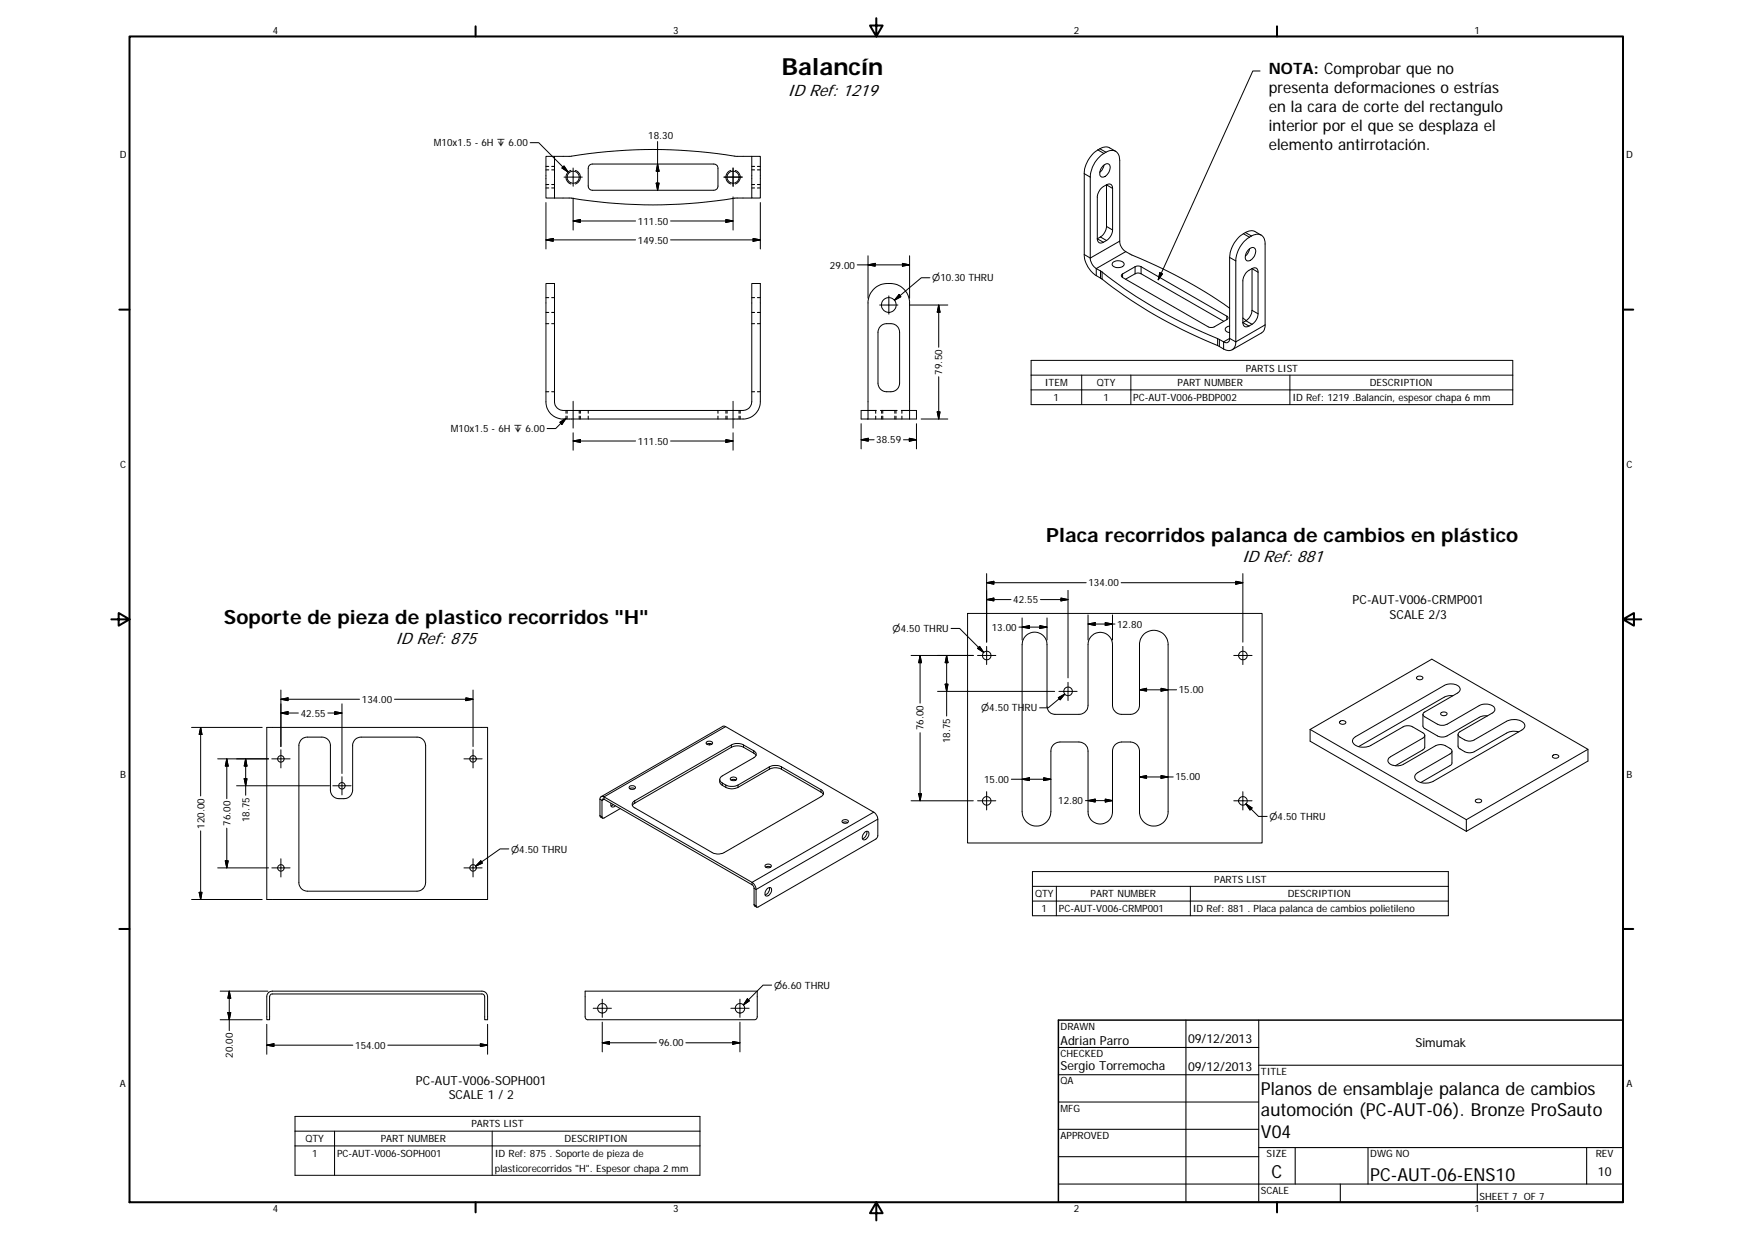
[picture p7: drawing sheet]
<svg xmlns="http://www.w3.org/2000/svg" width="420mm" height="297mm" viewBox="0 0 420 297" stroke-linecap="round" stroke-linejoin="round" font-family="sans-serif">
<g fill="none" stroke="#000" stroke-width=".24">
<path d="M302.2 17h-1.8l-22.6 50.1M127.1 34.2h2.1l7 7.1M130.9 37.5h2.1v10h-2.1zM133 37.5h1.2a25.9 25.9 0 0 0 7.2-.7 123.2 123.2 0 0 1 35.4 .7h3.5M135.3 39.8l.9 1.5-1.4-1zM141.4 39.6l.7-.3h29.1a.98 .98 0 0 1 1 1.1v4.2a.98 .98 0 0 1-1 1h-29.1a1.01 1.01 0 0 1-1-1v-4.2zM157.7 33.9v11.7M157.7 39.3l.4 1.7h-.7zM180.3 37.5h2v10h-2zM263.3 35.9a7.2 7.2 0 0 0-3.3 5.7M263.3 35.9l1.4 .9M263.8 35.7l-.5 .2"/>
<path d="M263.8 35.7l1.4 .8M263.8 35.7a2.48 2.48 0 0 1 2.3-.3l1.5 .9M264.5 39.8a.92 .92 0 0 1 .8-.6 .92 .92 0 0 1 .9 .6 2.32 2.32 0 0 1-1.9 2.7 1.57 1.57 0 0 1 .1-2.5zM264.7 36.8a7.1 7.1 0 0 0-3.2 5.7M264.8 39.6l-.5 1.2-.6 .5M265.2 36.5l-.5 .3M265.2 36.5a2.02 2.02 0 0 1 2.4-.2 2.02 2.02 0 0 1 .9 2.1v19.4M130.9 57.5l1.8-.3v.6zM130.9 48.6v11.1M133 47.5h3.5a123.7 123.7 0 0 0 40.3 0h3.5M135.3 42.5h4.3M136.9 40.9a1.72 1.72 0 0 0-1.2 1.6 1.72 1.72 0 0 0 1.2 1.6"/>
<path d="M137.4 40.3v4.4M137.4 47.5v7.7M137.4 53l1.8-.4v.7zM137.4 53h15M138 40.9a1.71 1.71 0 0 1 1.2 1.6 1.71 1.71 0 0 1-1.2 1.6M152.4 57.5h-21.5M157.4 43.9h.7l-.4 1.7zM160.8 53h15M160.8 57.5h21.5M173.6 42.5h4.4M174.1 52.6l1.7 .4-1.7 .3zM175.3 40.9a1.71 1.71 0 0 0-1.2 1.6 1.71 1.71 0 0 0 1.2 1.6"/>
<path d="M175.8 40.3v4.4M175.8 47.2v8M176.3 40.9a1.72 1.72 0 0 1 1.2 1.6 1.72 1.72 0 0 1-1.2 1.6M180.6 57.2l1.7 .3-1.7 .3zM182.3 48.6v11.1M260 41.6l1.5 .9M260 41.6v19.4M261.5 42.5v19.4M263.9 56.8l1.5 .9M263.9 56.8l-.7 .5 1.4 .8M265.4 54.3l-.5 1.4-1 1.1M265.4 44.3l1.4 .9"/>
<path d="M265.4 44.3v10M265.4 57.7l-.8 .4M265.4 54.3l1.4 .8M265.4 44.3l-1.5 1.1-.7 1.6v10.2a.9 .9 0 0 0 .4 1 .9 .9 0 0 0 1-.1M265.4 44.3a.89 .89 0 0 1 1-.1 .89 .89 0 0 1 .4 1M266.8 55.1l-.4 1.5-1 1.1M266.8 45.2v9.9M268.5 57.8a3.1 3.1 0 0 0 1.5 2.5M268.5 57.8l-7 4.1M298.2 56a7.3 7.3 0 0 0-3.3 5.7M298.2 56l1.4 .9M298.7 55.8a2.48 2.48 0 0 1 2.3-.3l1.4 .9"/>
<path d="M298.7 55.8l-.5 .2M298.7 55.8l1.4 .8M299.4 59.9a.94 .94 0 0 1 1.3-.5 .94 .94 0 0 1 .4 1.3 1.77 1.77 0 0 1-2.2 1.7 2.05 2.05 0 0 1 .5-2.5zM299.6 56.9a7.1 7.1 0 0 0-3.2 5.6M299.7 59.7l-.4 .9-.6 .8M300.1 56.6a1.99 1.99 0 0 1 2.3-.2 1.99 1.99 0 0 1 1 2.1v19.4M300.1 56.6l-.5 .3M130.9 68h2.1v28.3a2.1 2.1 0 0 0 2 2.1h43.2a2.1 2.1 0 0 0 2.1-2.1v-28.3h2v28.3a4.2 4.2 0 0 1-4.1 4.2h-43.2a4.1 4.1 0 0 1-4.1-4.2zM205.6 63.5h12.5M208.2 63.5l1.7-.4v.7zM208.2 61.3v10.2M209.4 69.5a5 5 0 0 1 5.4-1.4 5 5 0 0 1 3.3 4.5v27.9h-9.9v-27.9a4.7 4.7 0 0 1 1.2-3.1z"/>
<path d="M211 73.1h4.3M211.2 78.2l.9-.5 1.6-.1a2.1 2.1 0 0 1 2 2.1v12.2a2.06 2.06 0 0 1-2 2h-1a2.06 2.06 0 0 1-2.1-2v-12.2l.2-1.1zM213.2 70.9v4.4M215.6 70.6l.4 .5-1.5 .9zM216.4 63.1l1.7 .4-1.7 .3zM218.1 61.3v10.2M218.2 73.1h9.1M223 66.6h-2.1l-6.4 5.4M225.1 73.1v10.1M225.1 73.1l.3 1.7h-.6zM260 61a6.3 6.3 0 0 0 2.9 5.1M260 61l1.5 .9"/>
<path d="M261.5 61.9l.1 .7 .4 .9 .9 .9M262.9 64.4l1 .6M262.9 64.4v1.7M262.9 66.1l1 .6M263.9 66.7l.4 .2M263.9 65v1.7M263.9 65l.4 .2M264.3 65.2a112.1 112.1 0 0 0 27.7 16M264.3 66.9a111.1 111.1 0 0 0 27.7 15.9M264.3 65.2v1.7M266.9 62.9a1.71 1.71 0 0 1 2.7 .5 1.8 1.8 0 0 1-2.9 .1zM269.2 66.5l20.7 11.9h1.2l3.1-1.8"/>
<path d="M269.2 65.7a.45 .45 0 0 0-.3 .4 .45 .45 0 0 0 .3 .4M269.2 65.7v.8M270 60.3l1 .6a122.6 122.6 0 0 1 23.9 13M270 60.3l-7.1 4.1M272.2 63.9l-3 1.8M272.2 65.6l-2.3 1.3M272.2 65.6a1.45 1.45 0 0 1 1.5 0M272.2 63.9v1.7M272.2 63.9l.5-.1 1 .1M273.7 65.6l19.8 11.4M273.7 63.9l20.5 11.9M273.7 63.9v1.7"/>
<path d="M278.1 65.4l.7 .3-1 1.4zM294.2 75.8a.44 .44 0 0 1 .3 .4 .44 .44 0 0 1-.3 .4M294.2 75.8v.8M294.9 78.1a.82 .82 0 0 0-.9 .4 .82 .82 0 0 0 0 .9l.9 .4M294.9 61.7v19.4M294.9 61.7l1.5 .8M296.4 62.5v19.5M298.1 77.3a.89 .89 0 0 0 .4 1 .89 .89 0 0 0 1-.1M298.1 77.3l1.4 .9M298.1 76.2l.8 .7M298.8 76.9l1.5 .8M298.8 76.9l-.7 .4"/>
<path d="M300.3 74.4l-.5 1.4-1 1.1M300.3 64.4l1.4 .9M300.3 64.4v10M300.3 77.7l-.8 .5M300.3 64.4a.88 .88 0 0 1 1-.1 .88 .88 0 0 1 .4 1M300.3 74.4l1.4 .8M300.3 64.4l-.8 .4a3.4 3.4 0 0 0-1.4 2.5v10M301.7 75.2a3.1 3.1 0 0 1-1.4 2.5M301.7 65.3v9.9M303.4 77.9a2 2 0 0 1-.8 1.9l-7.1 4M303.4 77.9l-7 4.1M135.7 98.4v.7"/>
<path d="M135.7 99.8v.7M137.4 96.2v6.4M139.2 98.4v.7M139.2 99.8v.7M174.1 98.4v.7M174.1 99.8v.7M175.8 96.2v6.4M177.5 98.4v.7M177.5 99.8v.7M208.2 98.4h-1.7v2.1h1.7M211.4 98.4v.7M211.4 99.8v.7"/>
<path d="M214.9 98.4v.7M214.9 99.8v.7M218.1 98.4h1.7v2.1h-1.7M224.8 98.7h.6l-.3 1.8zM225.1 90.3v10.2M247.3 86.4h115.5v10.6h-115.5zM247.3 89.9h115.5M247.3 93.5h115.5M259.4 89.9v7.1M271.2 89.9v7.1M292 81.2l.4 .2M292 82.8l.4 .3"/>
<path d="M292 81.2v1.6M292.4 81.4v1.7M292.4 83.1l1 .6M292.4 81.4l1 .6M293.4 82v1.7M294.9 81.1a.87 .87 0 0 1-.4 1 .87 .87 0 0 1-1.1-.1M294.9 81.1l1.5 .9M294.9 81.1l-1.5 .9M296.4 82a1.8 1.8 0 0 1-.9 1.8 1.8 1.8 0 0 1-2.1-.1M309.3 89.9v7.1M134.3 101.2l1.4-.9-.9 1.4zM135.7 100.3l-2.4 2.4h-2.1"/>
<path d="M137.4 103.8v4.1M137.4 105.7l1.8-.3v.7zM137.4 105.7h15M174.1 105.4l1.7 .3-1.7 .4zM175.8 103.8v4.1M175.8 105.7h-15M206.5 105.4l1.7-.3v.7zM206.5 105.4h3.1M206.5 101.6v6M218.1 105.1l1.7 .3-1.7 .4zM219.8 101.6v6M219.8 105.4h-3.1"/>
<path d="M220.9 100.5h6.4M236.6 139.7l1.7-.3v.7zM236.6 139.7h23.9M236.6 137.5v16.4M268.9 139.7h29.2M296.4 139.4l1.7 .3-1.7 .4zM298.1 137.5v16.4M218.5 157.1h14.9M220.7 157.1l.3 1.8h-.7zM220.7 157.1v11.5M227 157.1l.3 1.8h-.6zM227 157.1v14.6"/>
<path d="M228.1 150.7h2l5.8 5.7M232 147.1h70.7v55h-70.7zM234.4 157.1h4.4M234.9 155l1 1.4-1.5-1zM236.6 143.7l1.7-.3v.7zM236.6 143.7h5.9M236.6 155v4.3M244.4 150.3h6.7M245.1 150.3l1.8-.3v.7zM245.1 148.1v5.3M246.1 152.4a2.99 2.99 0 0 1 3.2-.6 2.99 2.99 0 0 1 1.8 2.8v14.7a1.9 1.9 0 0 0 1.9 2h5.8a2.2 2.2 0 0 0 2.1-2.2v-14.5a2.93 2.93 0 0 1 3-3 2.93 2.93 0 0 1 2.9 3v14.5a2.2 2.2 0 0 0 2.2 2.2h2.1a2.2 2.2 0 0 0 2.2-2.2v-14.5a3.4 3.4 0 0 1 3.4-3.5 3.4 3.4 0 0 1 3.4 3.5v40a3.4 3.4 0 0 1-3.4 3.4 3.4 3.4 0 0 1-3.4-3.4v-14.5a2.17 2.17 0 0 0-2.2-2.2h-2.1a2.17 2.17 0 0 0-2.2 2.2v14.5a2.93 2.93 0 0 1-2.9 3 2.93 2.93 0 0 1-3-3v-14.5a2.17 2.17 0 0 0-2.1-2.2h-4.6a2.17 2.17 0 0 0-2.2 2.2v14.5a3.5 3.5 0 0 1-3.4 3.4 3.5 3.5 0 0 1-3.5-3.4v-40l.2-1.1zM249.4 150l1.7 .3-1.7 .4z"/>
<path d="M249.5 143.7h6.6M251.1 148.1v5.3M254.4 143.4l1.7 .3-1.7 .4zM256.1 141.5v21M260.9 149.6l1.7-.3v.7zM260.9 149.6h6.5M260.9 147.4v6M265.1 149.3l1.7 .3-1.7 .4zM266.8 147.4v6M295.9 157.1h4.4M298.1 155v4.3M45.9 174.4h17"/>
<path d="M48.1 174.4l.3 1.7h-.6zM48.1 174.4v16.4M64 174.4h52.9v41.2h-52.9zM67.4 179.7v4.4M67.4 167.6l1.7-.3v.7zM67.4 170.9l1.7-.3v.7zM67.4 167.6h18.8M67.4 170.9h4.2M67.4 165.4v13.6M72.3 177.3l1.2-.6h3.7a2.02 2.02 0 0 1 2 2.1v10.6a2.06 2.06 0 0 0 2.1 2.1h1.2a2.06 2.06 0 0 0 2.1-2.1v-10.6a1.99 1.99 0 0 1 2-2.1h13.4a2.06 2.06 0 0 1 2.1 2.1v32.8a2.1 2.1 0 0 1-2.1 2.1h-26.2a2.06 2.06 0 0 1-2.1-2.1v-33.1zM78.6 170.9h3.4M80.3 170.6l1.7 .3-1.7 .4z"/>
<path d="M82 168.7v16.7M111.7 167.3l1.7 .3-1.7 .4zM113.4 179.7v4.4M113.4 167.6h-18.8M113.4 165.4v13.6M169.4 177.9a.83 .83 0 0 1 1.4 .4 .86 .86 0 0 1-1.4-.2zM169.5 178.4l.4-.2 .8 .2M170.3 178.3l-.2 .3M174 174.2l-29.1 16.9M174 174.2l-.6-.1-29.2 16.9M174 174.2l35.5 20.5M175.4 179.2l1.2-.4 1.7 .4"/>
<path d="M175.4 178.6v.6M175.4 178.6l-23.2 13.4M175.4 178.6a3.1 3.1 0 0 1 2.9 0M175.4 179.2l-23.2 13.4M178.3 178.6v.6M178.3 178.6l2.5 1.4M178.3 179.2l2.5 1.4M220.7 175.7v16.3M224.8 165.8h28.1M226.7 164h.6l-.3 1.8zM253.8 167.3l1.5-.9-1.1 1.4zM253.9 165.8h4.4"/>
<path d="M255.3 166.4l-3.9 3.3h-2.1M256.1 163.6v4.3M273.3 165.4l1.7-.4v.7zM273.3 165.4h8.9M278.4 165l1.7 .4-1.7 .3zM314.2 174.9l29.2-16.9 37.4 21.6-29.1 16.9M314.2 174.9v2.8l37.5 21.6M314.2 174.9l37.5 21.6M321.3 173a.91 .91 0 0 1 1.5 .3 .91 .91 0 0 1-1.6-.2zM324.7 176.9l21.7-12.6a2.85 2.85 0 0 1 3.7 .7v.5l-.4 .5-8 4.7a.6 .6 0 0 0-.5 .6 .6 .6 0 0 0 .5 .6l3 1.7a2.75 2.75 0 0 0 2.3 0l7.7-4.4a2.85 2.85 0 0 1 3.8 .6l-.1 .6-.3 .4-8 4.6a.71 .71 0 0 0-.4 .7 .71 .71 0 0 0 .4 .6l1.1 .7a2.39 2.39 0 0 0 2.4 0l7.7-4.5a3.4 3.4 0 0 1 4.3 .8 1.14 1.14 0 0 1-.7 1.3l-21.2 12.3a3.5 3.5 0 0 1-4.4-.7 1.14 1.14 0 0 1 .7-1.4l7.7-4.4a.71 .71 0 0 0 .5-.7 .71 .71 0 0 0-.5-.7l-1.3-.7a2.59 2.59 0 0 0-2.1 .1l-7.7 4.4a2.89 2.89 0 0 1-3.7-.7l.1-.6 .5-.5 7.7-4.4a.69 .69 0 0 0 .5-.7 .69 .69 0 0 0-.5-.6l-2.4-1.4a2.56 2.56 0 0 0-2.3 0l-7.8 4.4a3.2 3.2 0 0 1-4.4-.9zM339.7 162.4a.91 .91 0 0 1 1.5 .2 .82 .82 0 0 1-.8 .4 .82 .82 0 0 1-.7-.6zM341.2 171.3v2.8l.2 .4 3.3 1.9a2.56 2.56 0 0 0 2.3 0l7.9-4.5 .8-.3h1"/>
<path d="M341.7 176.3v2.8l-.2 .4-6.9 4.1M345.6 170.9l.3-.1a.68 .68 0 0 1 .7-.1 .68 .68 0 0 1 .4 .6 .82 .82 0 0 1-.9 .3 .82 .82 0 0 1-.6-.6zM348.4 166.8h-1.1l-.9 .3-20.6 11.9M364.2 175.5a3.8 3.8 0 0 0-2.9 .3l-7.9 4.5a2.59 2.59 0 0 1-2.2-.1l-1.5-1v-3.1M380.8 179.6v2.9l-29.1 16.8M48.1 199.2v16.4M52.2 181.9h12.2M54.4 181.9v9.6M54.4 198.5v9.6M54.4 181.9l.3 1.8h-.7zM56.7 188.4h22.3M58.6 186.7h.6l-.3 1.7z"/>
<path d="M58.9 181.9v8.7M58.9 181.9l.3 1.8h-.6zM65.2 181.9h4.4M79.8 188.4h4.4M82 186.2v4.4M111.3 181.9h4.3M143.9 191.6v3.9M143.9 195.5l.5 .3M143.9 191.6l.5 .3M143.9 195.5l.1 .3 .5 .4M144.4 191.9v3.9M144.9 191.1a.59 .59 0 0 0-.7-.1 .59 .59 0 0 0-.3 .6"/>
<path d="M144.9 191.6l-.5 .3M144.9 191.1v.5M144.9 191.6h-.4l-.1 .3M144.9 191.1l35.4 20.4M144.9 191.6l35.4 20.5M146.5 192.6a.6 .6 0 0 0 .2 .8 .6 .6 0 0 0 .9-.2M147.1 192.9l-.6 .3M148.7 193.9l-3.8 2.2h-.4l-.1-.3M151 188.5l.1-.1a.79 .79 0 0 1 1.3 .5 .88 .88 0 0 1-1.5-.2zM151 189.1l.5-.2 .7 .2M152.2 192v.6M152.2 192.6l-.6 .5"/>
<path d="M172.6 186.9l.1 .8 .5 .6M173.2 187.7v.6M173.2 187.7l.9 .5M173.2 188.3l.9 .5M174.1 188.2l1.1 .3h1.1l.7-.3M174.1 188.2v.6M174.1 188.8l.4 .1a3.2 3.2 0 0 0 2.5-.1M175.2 186.5h.1a.78 .78 0 0 1 .8-.3 .78 .78 0 0 1 .5 .7 .87 .87 0 0 1-1.5-.3zM175.3 187l.6-.2 .6 .2M177 188.2v.6M180.8 180.6l.5 .5M180.8 180v.6"/>
<path d="M180.8 180a.89 .89 0 0 1 .5 .8 .89 .89 0 0 1-.5 .9l-7.6 4.3a.91 .91 0 0 0-.6 .9 .91 .91 0 0 0 .6 .8M184.5 184.4l.2-.1a3.2 3.2 0 0 1 2.7 .1M184.5 183.9v.5M184.5 183.9l-7.5 4.3M184.5 183.9l1.2-.4 1.1 .1 .6 .3M184.5 184.4l-7.5 4.4M187.4 183.9v.5M187.4 183.9l9.5 5.4M187.4 184.4l9.5 5.5M196.9 189.3v.6M196.9 189.3a.89 .89 0 0 1 .6 .9 .89 .89 0 0 1-.6 .8l-23.4 13.5a3.1 3.1 0 0 1-2.7-.1l-18.6-10.7a.89 .89 0 0 1-.6-.9 .89 .89 0 0 1 .6-.8M196.9 189.9l.5 .5"/>
<path d="M202 196.7l.4-.2a.68 .68 0 0 1 1 .6 .86 .86 0 0 1-1.5-.3zM202.1 197.2a1.05 1.05 0 0 1 1.2 0M207.4 199.6a.62 .62 0 0 1 .9-.2 .62 .62 0 0 1 0 .9 1.16 1.16 0 0 1-1.4 .9 1.44 1.44 0 0 1 .5-1.6zM207.9 199.3a1.64 1.64 0 0 1-1.1 1.8M209.5 194.7l-29.2 16.8M209.5 194.7l.2 .1a2.17 2.17 0 0 1 .8 1.6M210.5 196.4v4l-.5 .8-28.2 16.2-.4 .1-.1-.3M210.5 196.4l-29.2 16.9M218.5 192h14.9M220.3 190.3h.7l-.3 1.7zM234.4 192h4.4M236.6 189.8v4.4"/>
<path d="M242.5 186.8h9.5M245.1 186.8l1.8-.3v.6zM250.3 186.5l1.7 .3-1.7 .3zM260.3 191.9h6.5M260.9 191.9l1.7-.3v.7zM265.1 191.6l1.7 .3-1.7 .4zM273.3 186.3l1.7-.4v.7zM273.3 186.3h8.1M278.4 185.9l1.7 .4-1.7 .3zM295.9 192h4.4M298.1 189.8v4.4M298.8 192.7l1.5 1-.5 .5z"/>
<path d="M298.8 192.7l3 3h2.1M348.2 180.1v2.9l-.2 .3-7.3 4.3M351.7 196.5v2.8M353.9 191.8a.76 .76 0 0 1 .8-.3 .76 .76 0 0 1 .6 .7 .91 .91 0 0 1-1.5-.2zM372.3 181.2a.89 .89 0 0 1 1.5 .2 .82 .82 0 0 1-.8 .4 .82 .82 0 0 1-.7-.6zM45.9 215.6h17M47.8 213.9h.6l-.3 1.7zM52.2 208.1h12.2M54 206.4h.7l-.3 1.7zM65.2 208.1h4.4M67.4 205.9v4.3M111.3 208.1h4.3"/>
<path d="M113.4 205.9v4.3M115.3 206.4l.4 .5-1.6 .7zM122 203.5h-2.1l-5.8 4.1M180.3 211.5v.6M180.3 212.1l.4 .3 .1 .5M180.3 211.5a2.13 2.13 0 0 1 1 1.8M180.8 216.9l.1 .3 .6 .3M180.8 212.9v4M180.8 216.9l.5 .3M180.8 212.9l.5 .4M181.3 213.3v3.9M183.5 207.4l.1-.1a.79 .79 0 0 1 1.3 .4 .78 .78 0 0 1-.8 .4 .78 .78 0 0 1-.6-.7z"/>
<path d="M183.6 207.9a1.05 1.05 0 0 1 1.2 0M184 213a.61 .61 0 0 1 .9-.1 .61 .61 0 0 1 .1 .9 1.11 1.11 0 0 1-1.4 .9 1.39 1.39 0 0 1 .4-1.7zM184.5 212.8v.1a1.71 1.71 0 0 1-1 1.6M247.6 209h99.7v10.5h-99.7zM247.6 212.5h99.7M247.6 216h99.7M253.3 212.5v7M285.5 212.5v7M52.8 237.6h11.5M55 237.6l.3 1.7h-.7zM55 237.6v9.5M64.4 237.9l.9-.3h50.3a1.32 1.32 0 0 1 1.3 1.4v5.5h-.7v-5.5l-.1-.5-.4-.2h-50.5l-.4 .2-.1 .5v5.5h-.7v-5.5v-.5z"/>
<path d="M140.3 237.6h41.3v6.3l-.6 .6h-40.1l-.4-.3-.2-.4zM144.4 239.5v4.4M177.5 239.5v4.4M179.2 239.5l.5 .4-1.4 1zM185 236.2h-2l-4.7 4.7M52.8 244.5h10.1M54.6 242.8h.7l-.3 1.7zM64 245.6v7.2M64 250.6l1.7-.4v.7zM64 250.6h20.6M93 250.6h23.9M115.2 250.2l1.7 .4-1.7 .3z"/>
<path d="M116.9 245.6v7.2M142.2 241.7h4.4M144.4 245v7.2M144.4 250l1.8-.3v.7zM144.4 250h13M164.5 250h13M175.3 241.7h4.4M175.7 249.7l1.8 .3-1.8 .4zM177.5 245v7.2M70.7 267.7h97.2v14.1h-97.2zM70.7 271.2h97.2M70.7 274.7h97.2"/>
<path d="M80.2 271.2v10.6M118 271.2v10.6"/>
<circle cx="137.5" cy="42.5" r="1.45"/>
<circle cx="175.8" cy="42.5" r="1.44"/>
<circle cx="213.1" cy="73.1" r="1.78"/>
<circle cx="236.6" cy="157.2" r="1.03"/>
<circle cx="298.1" cy="157.2" r="1.03"/>
<circle cx="256.2" cy="165.8" r="1.04"/>
<circle cx="67.4" cy="181.9" r=".77"/>
<circle cx="82" cy="188.4" r=".77"/>
<circle cx="113.4" cy="181.9" r=".77"/>
<circle cx="236.6" cy="192" r="1.03"/>
<circle cx="298.1" cy="192" r="1.03"/>
<circle cx="67.4" cy="208.1" r=".77"/>
<circle cx="113.4" cy="208.1" r=".77"/>
<circle cx="144.5" cy="241.7" r="1.13"/>
<circle cx="177.5" cy="241.7" r="1.13"/>
</g>
<g fill="none" stroke="#000" stroke-width=".25">
<path d="M130.9 39.9h.7M132.3 39.9h.7M180.3 39.9h.7M181.6 39.9h.7M130.9 40.7h.7M130.9 44.2h.7M130.9 45.1h.7M132.3 40.7h.7M132.3 44.2h.7M132.3 45.1h.7M180.3 45.1h.7M180.3 40.7h.7"/>
<path d="M180.3 44.2h.7M181.6 45.1h.7M181.6 40.7h.7M181.6 44.2h.7M130.9 77.6h.7M130.9 71.4h.7M130.9 74.9h.7M132.3 77.6h.7M132.3 71.4h.7M132.3 74.9h.7M180.3 71.4h.7M180.3 77.6h.7"/>
<path d="M180.3 74.9h.7M181.6 77.6h.7M181.6 71.4h.7M181.6 74.9h.7M130.9 93.9h.7M132.3 93.9h.7M136 98.4v.7M136 99.8v.7M138.9 98.4v.7M138.9 99.8v.7M141.1 98.4v.7M141.1 99.8v.7"/>
<path d="M172.2 98.4v.7M172.2 99.8v.7M174.4 98.4v.7M174.4 99.8v.7M177.2 98.4v.7M177.2 99.8v.7M180.3 93.9h.7M181.6 93.9h.7M208.2 98.4h2M210 98.4v.7M210 99.8v.7M211.1 98.4h4"/>
<path d="M211.7 98.4v.7M211.7 99.8v.7M214.6 98.4v.7M214.6 99.8v.7M216.1 98.4h2M216.3 98.4v.7M216.3 99.8v.7M253.8 251.1h48.1M253.8 257.7h48.1M284.4 244.6v43.6M301.9 255.4h87.3M301.9 244.6v43.6"/>
<path d="M253.8 264.2h48.1M253.8 270.7h48.1M253.8 277.3h48.1M301.9 275.1h87.3M310.6 275.1v8.8M328.1 275.1v8.8M380.5 275.1v8.8M253.8 283.9h135.4M321.4 283.9v4.3M354.3 283.9v4.3"/>
</g>
<g fill="none" stroke="#000" stroke-width=".48">
<path d="M31.1 8.7h358.1v279.5h-358.1zM114.1 6.3v2.4M210.2 4.4v4.3l-1.6-2.6h3.1l-1.5 2.6M306.2 6.3v2.4M28.6 74.2h2.5M389.2 74.2h2.5M26.7 148.5h4.4l-2.6-1.5v3l2.6-1.5M389.2 148.5l2.6 1.5v-3l-2.6 1.5h4.4M28.6 222.7h2.5M389.2 222.7h2.5M114.1 288.2v2.5M210.2 288.2l1.5 2.7h-3.1l1.6-2.7v4.4"/>
<path d="M306.2 288.2v2.5"/>
</g>
<path d="M253.8 244.6h135.4v43.6h-135.4z" fill="none" stroke="#000" stroke-width=".36"/>
<g fill="#000" stroke="#000" stroke-width=".24">
<path d="M130.9 57.5l1.8-.3v.6zM135.3 39.8l.9 1.5-1.4-1zM137.4 53l1.8-.4v.7zM157.4 43.9h.7l-.4 1.7zM157.7 39.3l.4 1.7h-.7zM174.1 52.6l1.7 .4-1.7 .3zM180.6 57.2l1.7 .3-1.7 .3zM208.2 63.5l1.7-.4v.7zM215.6 70.6l.4 .5-1.5 .9zM216.4 63.1l1.7 .4-1.7 .3zM225.1 73.1l.3 1.7h-.6zM278.1 65.4l.7 .3-1 1.4z"/>
<path d="M224.8 98.7h.6l-.3 1.8zM134.3 101.2l1.4-.9-.9 1.4zM137.4 105.7l1.8-.3v.7zM174.1 105.4l1.7 .3-1.7 .4zM206.5 105.4l1.7-.3v.7zM218.1 105.1l1.7 .3-1.7 .4zM236.6 139.7l1.7-.3v.7zM220.7 157.1l.3 1.8h-.7zM227 157.1l.3 1.8h-.6zM234.9 155l1 1.4-1.5-1zM236.6 143.7l1.7-.3v.7zM245.1 150.3l1.8-.3v.7z"/>
<path d="M249.4 150l1.7 .3-1.7 .4zM254.4 143.4l1.7 .3-1.7 .4zM260.9 149.6l1.7-.3v.7zM265.1 149.3l1.7 .3-1.7 .4zM296.4 139.4l1.7 .3-1.7 .4zM48.1 174.4l.3 1.7h-.6zM67.4 167.6l1.7-.3v.7zM67.4 170.9l1.7-.3v.7zM80.3 170.6l1.7 .3-1.7 .4zM111.7 167.3l1.7 .3-1.7 .4zM226.7 164h.6l-.3 1.8zM253.8 167.3l1.5-.9-1.1 1.4z"/>
<path d="M273.3 165.4l1.7-.4v.7zM278.4 165l1.7 .4-1.7 .3zM54.4 181.9l.3 1.8h-.7zM58.6 186.7h.6l-.3 1.7zM58.9 181.9l.3 1.8h-.6zM220.3 190.3h.7l-.3 1.7zM245.1 186.8l1.8-.3v.6zM250.3 186.5l1.7 .3-1.7 .3zM260.9 191.9l1.7-.3v.7zM265.1 191.6l1.7 .3-1.7 .4zM273.3 186.3l1.7-.4v.7zM278.4 185.9l1.7 .4-1.7 .3z"/>
<path d="M298.8 192.7l1.5 1-.5 .5zM47.8 213.9h.6l-.3 1.7zM54 206.4h.7l-.3 1.7zM115.3 206.4l.4 .5-1.6 .7zM55 237.6l.3 1.7h-.7zM179.2 239.5l.5 .4-1.4 1zM54.6 242.8h.7l-.3 1.7zM64 250.6l1.7-.4v.7zM115.2 250.2l1.7 .4-1.7 .3zM144.4 250l1.8-.3v.7zM175.7 249.7l1.8 .3-1.8 .4z"/>
</g>
<text font-size="5.7" x="187.5" y="18">Balancín</text>
<g font-size="4.7">
<text x="250.9" y="129.8">Placa recorridos palanca de cambios en plástico</text>
<text x="53.7" y="149.6">Soporte de pieza de plastico recorridos &quot;H&quot;</text>
</g>
<g font-size="4.3">
<text x="302.4" y="262.4">Planos de ensamblaje palanca de cambios</text>
<text x="302.4" y="267.6">automoción (PC-AUT-06). Bronze ProSauto</text>
<text x="302.4" y="272.8">V04</text>
<text x="304.9" y="282.4">C</text>
<text x="328.6" y="283.3">PC-AUT-06-ENS10</text>
</g>
<g font-size="4">
<text x="188.9" y="23.1">ID Ref: 1219</text>
<text x="297.8" y="134.6">ID Ref: 881</text>
<text x="94.7" y="154.4">ID Ref: 875</text>
</g>
<g font-size="3.8">
<text x="304.3" y="17.8">NOTA: Comprobar que no</text>
<text x="304.3" y="22.3">presenta deformaciones o estrías</text>
<text x="304.3" y="26.8">en la cara de corte del rectangulo</text>
<text x="304.3" y="31.3">interior por el que se desplaza el</text>
<text x="304.3" y="35.9">elemento antirrotación.</text>
</g>
<g font-size="3">
<text x="324.4" y="144.8">PC-AUT-V006-CRMP001</text>
<text x="333.2" y="148.4">SCALE 2/3</text>
<text x="254.3" y="250.5">Adrian Parro</text>
<text x="284.9" y="250.1">09/12/2013</text>
<text x="339.5" y="251.1">Simumak</text>
<text x="254.3" y="256.5">Sergio Torremocha</text>
<text x="284.9" y="256.6">09/12/2013</text>
<text x="99.7" y="260">PC-AUT-V006-SOPH001</text>
<text x="107.6" y="263.6">SCALE 1 / 2</text>
<text x="383.2" y="281.9">10</text>
</g>
<g font-size="2.4">
<text x="65.4" y="8">4</text>
<text x="161.4" y="8">3</text>
<text x="257.5" y="8">2</text>
<text x="353.6" y="8">1</text>
<text x="104.1" y="35.1">M10x1.5 - 6H ↧ 6.00</text>
<text x="155.5" y="33.4">18.30</text>
<text x="28.7" y="38">D</text>
<text x="390" y="38">D</text>
<text x="153" y="53.9">111.50</text>
<text x="153" y="58.4">149.50</text>
<text x="199" y="64.4">29.00</text>
<text x="226" y="89.8" transform="rotate(-90 226 89.8)">79.50</text>
<text x="298.7" y="89.1">PARTS LIST</text>
<text x="250.6" y="92.6">ITEM</text>
<text x="263" y="92.6">QTY</text>
<text x="282.4" y="92.6">PART NUMBER</text>
<text x="328.5" y="92.6">DESCRIPTION</text>
<text x="252.7" y="96.1">1</text>
<text x="264.6" y="96.1">1</text>
<text x="271.8" y="96.1">PC-AUT-V006-PBDP002</text>
<text x="310" y="96.2">ID Ref: 1219 .Balancín, espesor chapa 6 mm</text>
<text x="108.1" y="103.6">M10x1.5 - 6H ↧ 6.00</text>
<text x="153" y="106.6">111.50</text>
<text x="210.2" y="106.3">38.59</text>
<text x="28.8" y="112.2">C</text>
<text x="390.1" y="112.2">C</text>
<text x="261" y="140.6">134.00</text>
<text x="243" y="144.6">42.55</text>
<text x="237.8" y="151.2">13.00</text>
<text x="267.9" y="150.5">12.80</text>
<text x="282.7" y="166.2">15.00</text>
<text x="72.1" y="171.8">42.55</text>
<text x="86.8" y="168.5">134.00</text>
<text x="221.5" y="175.1" transform="rotate(-90 221.5 175.1)">76.00</text>
<text x="227.9" y="178.2" transform="rotate(-90 227.9 178.2)">18.75</text>
<text x="28.8" y="186.5">B</text>
<text x="236" y="187.7">15.00</text>
<text x="281.9" y="187.1">15.00</text>
<text x="390.1" y="186.5">B</text>
<text x="55.3" y="198" transform="rotate(-90 55.3 198)">76.00</text>
<text x="59.8" y="197.1" transform="rotate(-90 59.8 197.1)">18.75</text>
<text x="253.8" y="192.8">12.80</text>
<text x="49" y="198.6" transform="rotate(-90 49 198.6)">120.00</text>
<text x="248.2" y="215.1">QTY</text>
<text x="261.5" y="215.1">PART NUMBER</text>
<text x="291.2" y="211.6">PARTS LIST</text>
<text x="308.9" y="215.1">DESCRIPTION</text>
<text x="249.8" y="218.6">1</text>
<text x="253.9" y="218.7">PC-AUT-V006-CRMP001</text>
<text x="286.1" y="218.7">ID Ref: 881 . Placa palanca de cambios polietileno</text>
<text x="85.2" y="251.4">154.00</text>
<text x="158" y="250.9">96.00</text>
<text x="254.3" y="246.8">DRAWN</text>
<text x="55.9" y="253.6" transform="rotate(-90 55.9 253.6)">20.00</text>
<text x="254.3" y="253.4">CHECKED</text>
<text x="302.4" y="257.6">TITLE</text>
<text x="28.8" y="260.7">A</text>
<text x="254.3" y="259.9">QA</text>
<text x="390" y="260.7">A</text>
<text x="254.3" y="266.5">MFG</text>
<text x="73.2" y="273.8">QTY</text>
<text x="91.3" y="273.8">PART NUMBER</text>
<text x="113" y="270.3">PARTS LIST</text>
<text x="135.4" y="273.8">DESCRIPTION</text>
<text x="254.3" y="273.1">APPROVED</text>
<text x="74.8" y="277.3">1</text>
<text x="80.8" y="277.3">PC-AUT-V006-SOPH001</text>
<text x="118.7" y="277.4">ID Ref: 875 . Soporte de pieza de</text>
<text x="118.7" y="280.9">plasticorecorridos &quot;H&quot;. Espesor chapa 2 mm</text>
<text x="303.8" y="277.4">SIZE</text>
<text x="328.6" y="277.4">DWG NO</text>
<text x="382.7" y="277.4">REV</text>
<text x="302.4" y="286.2">SCALE</text>
<text x="354.8" y="287.7">SHEET 7 OF 7</text>
<text x="65.4" y="290.7">4</text>
<text x="161.4" y="290.7">3</text>
<text x="257.5" y="290.7">2</text>
<text x="353.6" y="290.7">1</text>
</g>
<g font-size="2.3">
<text x="223.6" y="67.5">⌀10.30 THRU</text>
<text x="214.1" y="151.5">⌀4.50 THRU</text>
<text x="235.3" y="170.6">⌀4.50 THRU</text>
<text x="304.4" y="196.6">⌀4.50 THRU</text>
<text x="122.6" y="204.4">⌀4.50 THRU</text>
<text x="185.6" y="237">⌀6.60 THRU</text>
</g>
</svg>
